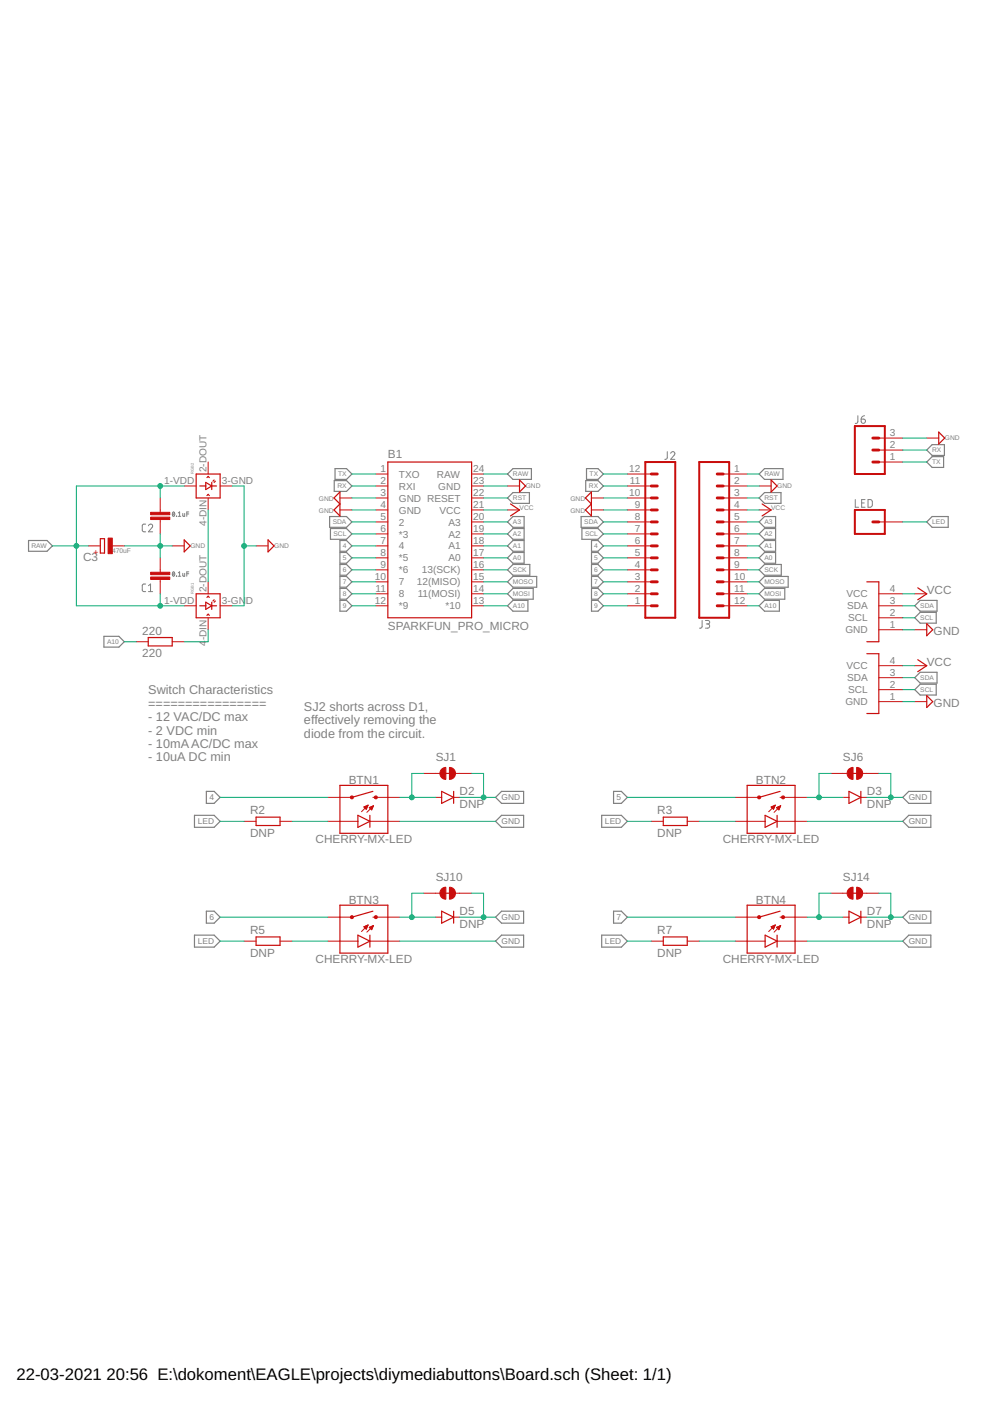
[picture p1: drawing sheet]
<svg xmlns="http://www.w3.org/2000/svg" width="210mm" height="297mm" viewBox="0 0 210 297" stroke-linecap="round" stroke-linejoin="round" font-family="sans-serif">
<g fill="none" stroke="#808080" stroke-width=".21">
<path d="M141.5 95.8v1.4l-.6 .2M142.2 96.1a.44 .44 0 0 1 .6-.3 .44 .44 0 0 1 .2 .7l-.8 .9h.9M181.9 88.1l-.1 1.4-.1 .2-.4 .1M182.6 88.9h.5a.45 .45 0 0 1 .4 .5 .45 .45 0 0 1-.5 .4 .45 .45 0 0 1-.4-.5zM183.3 88.1l-.6 .3-.1 .5M30.9 111.1h-.5l-.2 .4v1l.2 .2 .5 .1M31.5 111.5a.44 .44 0 0 1 .6-.4 .44 .44 0 0 1 .1 .7l-.7 1h.9M36.7 108.6a.44 .44 0 0 1 .4 .4 .44 .44 0 0 1-.4 .5l-.2-.5zM37 108.8l-.4 .5M37.4 109.4v.1M37.4 109.4h.1M37.5 109.4v.1"/>
<path d="M37.8 108.8l.3-.3v1M37.8 109.5h.5M38.8 108.9v.4l.1 .2h.3v-.6M39.6 109h.4M40 108.5h-.4v1M181.3 105.9v1.6h.8M182.7 106.6h.5M183.4 105.9h-.7v1.6h.7M184 105.9h.7l.2 .3 .1 .9-.3 .4h-.7zM30.9 123.8h-.5l-.2 .4v1l.2 .2h.5M31.5 125.4h.9M31.5 124.2l.4-.4v1.6"/>
<path d="M36.7 121.3a.44 .44 0 0 1 .4 .4 .44 .44 0 0 1-.4 .4l-.2-.4zM37 121.5l-.4 .5M37.4 122.1h.1M37.8 122.2h.5M37.8 121.5l.3-.3v1M38.8 121.6v.4l.1 .2h.3v-.6M39.6 121.6h.4M40 121.2h-.4v1M148.9 131.6l-.1 1.4-.1 .2h-.4M149.6 131.6h.5a.37 .37 0 0 1 .4 .3 .37 .37 0 0 1-.4 .4h-.3M150 132.3a.44 .44 0 0 1 .5 .4 .44 .44 0 0 1-.5 .5h-.4"/>
</g>
<g fill="none" stroke="#808080" stroke-width=".25">
<path d="M71 99.4h2.5l1.1 1.1-1.1 1.1h-2.5zM124.4 99.4h2.4l1.1 1.1-1.1 1.1h-2.4zM162.1 99.4h3.9v2.2h-3.9l-1.1-1.1zM196.5 98l1.1-1.2h2.5v2.3h-2.5zM196.5 95.4l1.1-1.1h2.6v2.3h-2.6zM6.1 114.6h3.9l1.1 1.1-1.1 1.2h-3.9zM69.9 109.5h3.6l1.1 1.2-1.1 1.1h-3.6zM70.1 112.1h3.4l1.1 1.1-1.1 1.1h-3.4zM70.9 101.9h2.6l1.1 1.1-1.1 1.2h-2.6zM72.1 119.7h1.4l1.1 1.1-1.1 1.2h-1.4zM72.1 117.1h1.4l1.1 1.2-1.1 1.1h-1.4zM72.1 114.6h1.4l1.1 1.1-1.1 1.2h-1.4z"/>
<path d="M107.6 118.3l1.2-1.2h2.3v2.3h-2.3zM107.6 110.7l1.2-1.2h2.3v2.3h-2.3zM107.6 113.2l1.2-1.1h2.3v2.2h-2.3zM107.6 115.7l1.2-1.1h2.3v2.3h-2.3zM107.6 105.6l1.2-1.2h3.4v2.3h-3.4zM107.6 100.5l1.2-1.1h3.9v2.2h-3.9zM123.2 109.5h3.6l1.1 1.2-1.1 1.1h-3.6zM123.4 112.1h3.4l1.1 1.1-1.1 1.1h-3.4zM124.2 101.9h2.6l1.1 1.1-1.1 1.2h-2.6zM125.4 119.7h1.4l1.1 1.1-1.1 1.2h-1.4zM125.4 117.1h1.4l1.1 1.2-1.1 1.1h-1.4zM125.4 114.6h1.4l1.1 1.1-1.1 1.2h-1.4z"/>
<path d="M162.1 112.1h2.3v2.2h-2.3l-1.1-1.1zM162.1 117.1h2.3v2.3h-2.3l-1.1-1.1zM162.1 119.7h3.6v2.3h-3.6l-1.1-1.2zM162.1 109.5h2.3v2.3h-2.3l-1.1-1.1zM162.1 114.6h2.3v2.3h-2.3l-1.1-1.2zM162.1 104.4h3.5v2.3h-3.5l-1.1-1.1zM197.6 109.5h3.4v2.3h-3.4l-1.1-1.1zM22 134.9h3.2l1.2 1.2-1.2 1.1h-3.2zM72.1 127.3h1.4l1.1 1.1-1.1 1.2h-1.4zM72.1 124.8h1.4l1.1 1.1-1.1 1.1h-1.4zM72.1 122.2h1.4l1.1 1.2-1.1 1.1h-1.4zM107.6 128.4l1.2-1.1h3.1v2.3h-3.1z"/>
<path d="M107.6 125.9l1.2-1.1h4.3v2.2h-4.3zM107.6 123.4l1.2-1.2h5v2.3h-5zM107.6 120.8l1.2-1.1h3.5v2.3h-3.5zM125.4 127.3h1.4l1.1 1.1-1.1 1.2h-1.4zM125.4 124.8h1.4l1.1 1.1-1.1 1.1h-1.4zM125.4 122.2h1.4l1.1 1.2-1.1 1.1h-1.4zM162.1 127.3h3.1v2.3h-3.1l-1.1-1.2zM162.1 124.8h4.3v2.2h-4.3l-1.1-1.1zM162.1 122.2h5v2.3h-5l-1.1-1.1zM194 131l1.1-1.2h3.4v2.3h-3.4zM195.1 127.3h3.6v2.3h-3.6l-1.1-1.2zM194 143.7l1.1-1.2h3.6v2.3h-3.6z"/>
<path d="M194 146.2l1.1-1.1h3.4v2.3h-3.4zM41.2 172.9h4.2l1.3 1.2-1.3 1.3h-4.2zM43.8 167.8h1.6l1.3 1.3-1.3 1.2h-1.6zM105.1 169.1l1.2-1.3h4.7v2.5h-4.7zM105.1 174.1l1.2-1.2h4.7v2.5h-4.7zM127.6 172.9h4.1l1.3 1.2-1.3 1.3h-4.1zM130.1 167.8h1.6l1.3 1.3-1.3 1.2h-1.6zM191.4 174.1l1.3-1.2h4.7v2.5h-4.7zM192.7 167.8h4.7v2.5h-4.7l-1.3-1.2zM41.2 198.3h4.2l1.3 1.2-1.3 1.3h-4.2zM43.8 193.2h1.6l1.3 1.3-1.3 1.2h-1.6zM105.1 194.5l1.2-1.3h4.7v2.5h-4.7z"/>
<path d="M105.1 199.5l1.2-1.2h4.7v2.5h-4.7zM127.6 198.3h4.1l1.3 1.2-1.3 1.3h-4.1zM130.1 193.2h1.6l1.3 1.3-1.3 1.2h-1.6zM191.4 199.5l1.3-1.2h4.7v2.5h-4.7zM192.7 193.2h4.7v2.5h-4.7l-1.3-1.2z"/>
</g>
<g fill="none" stroke="#c90d0c" stroke-width=".25">
<path d="M82.2 98h17.8v33h-17.8zM199 91.6l1.3 1.3-1.3 1.2zM21.3 114.2h.9v3.1h-.9zM39.1 114.5l1.2 1.2-1.2 1.3zM41.6 100.5h5.1v5.1h-5.1zM42.4 103h1.2M43.6 102.3l1.3 .7-1.3 .8zM43.9 105.1l.2-.3 .3 .3M43.9 101.3l.2-.3 .3 .3M44.9 102.3v1.5M44.9 103h1M45.4 101.8l-.3 .2"/>
<path d="M45.7 102l-.3 .3M56.8 114.5l1.3 1.2-1.3 1.3zM72.1 104.3v5.1l-1.3-1.3 1.3-1.3-1.3-1.2zM108.2 106.8l2 1.3-2 1.3M110.2 101.8l1.2 1.2-1.2 1.3zM125.4 104.3v5.1l-1.3-1.3 1.3-1.3-1.3-1.2zM161.6 106.8l1.9 1.3-1.9 1.3M163.5 101.8l1.3 1.2-1.3 1.3zM31.4 135.2h5.1v1.7h-5.1zM41.6 125.9h5.1v5.1h-5.1zM42.4 128.4h1.2M43.6 127.7l1.3 .7-1.3 .8z"/>
<path d="M43.9 130.5l.2-.3 .3 .3M43.9 126.7l.2-.3 .3 .3M44.9 128.4h1M44.9 127.7v1.5M45.4 127.2l-.3 .2M45.7 127.4l-.3 .3M183.8 123.4h2.5v12.7h-2.5M183.8 138.6h2.5v12.7h-2.5M194.6 124.6l1.9 1.3-1.9 1.3M194.6 139.9l1.9 1.2-1.9 1.3M196.5 132.2l1.3 1.3-1.3 1.3zM196.5 147.5l1.3 1.3-1.3 1.2z"/>
<path d="M54.3 173.2h5.1v1.8h-5.1zM72.1 166.5h10.1v10.2h-10.1zM75.9 172.9l2.5 1.2-2.5 1.3zM78.4 172.9v2.5M79.1 167.8l-4.5 1.3M93.6 167.8l2.6 1.3-2.6 1.2zM94.1 164h1.8M96.2 167.8v2.5M140.6 173.2h5.1v1.8h-5.1zM158.4 166.5h10.2v10.2h-10.2zM162.2 172.9l2.6 1.2-2.6 1.3zM164.8 172.9v2.5"/>
<path d="M165.4 167.8l-4.4 1.3M180 167.8l2.5 1.3-2.5 1.2zM180.5 164h1.8M182.5 167.8v2.5M54.3 198.6h5.1v1.8h-5.1zM72.1 191.9h10.1v10.2h-10.1zM75.9 198.3l2.5 1.2-2.5 1.3zM78.4 198.3v2.5M79.1 193.2l-4.5 1.3M93.6 193.2l2.6 1.3-2.6 1.2zM94.1 189.4h1.8M96.2 193.2v2.5"/>
<path d="M140.6 198.6h5.1v1.8h-5.1zM158.4 191.9h10.2v10.2h-10.2zM162.2 198.3l2.6 1.2-2.6 1.3zM164.8 198.3v2.5M165.4 193.2l-4.4 1.3M180 193.2l2.5 1.3-2.5 1.2zM180.5 189.4h1.8M182.5 193.2v2.5"/>
</g>
<g fill="none" stroke="#c90d0c" stroke-width=".21">
<path d="M44.1 98v2.5M186.3 98h5.1M186.3 95.4h5.1M186.3 92.9h5.1M196.5 92.9h2.5M18.7 115.7h2.6M23.8 115.7h2.6M34 105.6v3M34 110.2v3M34 118.3v3M36.5 115.7h2.6M39.1 103h2.5"/>
<path d="M44.1 105.6v2.5M46.7 103h2.5M54.3 115.7h2.5M72.1 108.1h2.5M72.1 105.6h2.5M79.7 110.7h2.5M79.7 113.2h2.5M79.7 115.7h2.5M79.7 118.3h2.5M79.7 108.1h2.5M79.7 103h2.5M79.7 100.5h2.5"/>
<path d="M79.7 105.6h2.5M100 110.7h2.5M100 113.2h2.5M100 115.7h2.5M100 118.3h2.5M100 108.1h2.5M100 103h2.5M100 100.5h2.5M100 105.6h2.5M107.6 108.1h2.6M107.6 103h2.6M125.4 108.1h2.5"/>
<path d="M125.4 105.6h2.5M133 110.7h5.1M133 113.2h5.1M133 115.7h5.1M133 118.3h5.1M133 108.1h5.1M133 103h5.1M133 100.5h5.1M133 105.6h5.1M153.3 110.7h5.1M153.3 113.2h5.1M153.3 115.7h5.1"/>
<path d="M153.3 118.3h5.1M153.3 108.1h5.1M153.3 103h5.1M153.3 100.5h5.1M153.3 105.6h5.1M161 108.1h2.5M161 103h2.5M186.3 110.7h5.1M28.9 136.1h2.5M34 122.9v3M36.5 136.1h2.6M39.1 128.4h2.5"/>
<path d="M44.1 123.4v2.5M44.1 131v2.5M46.7 128.4h2.5M79.7 120.8h2.5M79.7 123.4h2.5M79.7 125.9h2.5M79.7 128.4h2.5M100 120.8h2.5M100 123.4h2.5M100 125.9h2.5M100 128.4h2.5M133 120.8h5.1"/>
<path d="M133 123.4h5.1M133 125.9h5.1M133 128.4h5.1M153.3 120.8h5.1M153.3 123.4h5.1M153.3 125.9h5.1M153.3 128.4h5.1M186.3 125.9h5.1M186.3 128.4h5.1M186.3 131h5.1M186.3 133.5h5.1M194 125.9h2.5"/>
<path d="M194 133.5h2.5M186.3 141.1h5.1M186.3 143.7h5.1M186.3 146.2h5.1M186.3 148.8h5.1M194 141.1h2.5M194 148.8h2.5M51.8 174.1h2.5M59.4 174.1h2.5M69.5 169.1h5.1M69.5 174.1h6.4M77.2 171.1l.8-.4-.3 .9z"/>
<path d="M77.2 171.1h.7M77.3 171.3h.5M77.3 171h.6M77.4 171.4h.3M77.6 171.5h.1M77.6 170.9h.4M77.9 170.8h.1M78 170.7l-1.4 1.4M78.3 171.2l.9-.4-.4 .9zM78.3 171.3h.7M78.4 174.1h6.4M78.4 171.4h.6"/>
<path d="M78.5 171.1h.6M78.6 171.5h.3M78.7 171.6h.1M78.8 171h.3M79 170.9h.1M79.1 169.1h5.7M79.2 170.8l-1.4 1.4M89.8 164h3.5M92.4 169.1h1.2M96.2 169.1h1.3M96.6 164h3.4M138.1 174.1h2.5"/>
<path d="M145.7 174.1h2.6M155.9 169.1h5.1M155.9 174.1h6.3M163.5 171.1l.9-.4-.4 .9zM163.5 171.1h.7M163.7 171.3h.4M163.7 171h.5M163.8 171.4h.3M163.9 171.5h.1M163.9 170.9h.4M164.2 170.8h.1M164.4 170.7l-1.4 1.4"/>
<path d="M164.6 171.2l.9-.4-.4 .9zM164.7 171.3h.6M164.8 174.1h6.3M164.8 171.4h.5M164.8 171.1h.6M164.9 171.5h.3M165 171.6h.2M165.1 171h.3M165.4 170.9h.1M165.4 169.1h5.7M165.5 170.8l-1.4 1.4M176.2 164h3.4"/>
<path d="M178.7 169.1h1.3M182.5 169.1h1.3M182.9 164h3.4M51.8 199.5h2.5M59.4 199.5h2.5M69.5 194.5h5.1M69.5 199.5h6.4M77.2 196.5h.7M77.2 196.6h.6M77.4 196.7h.4M77.5 196.3h.4M77.5 196.8h.2"/>
<path d="M77.6 197h.1M77.7 196.2h.3M78 196.1l-1.4 1.4M78 196.1l-.8 .4M78 196.1l-.3 .9-.5-.5M78.3 196.6l.9-.4-.4 .9zM78.4 196.6h.6M78.4 196.7h.6M78.4 199.5h6.4M78.5 196.8h.4M78.6 197h.3M78.6 196.5h.5"/>
<path d="M78.7 197.1h.1M78.9 196.3h.2M79.1 194.5h5.7M79.2 196.2l-1.4 1.4M89.8 189.4h3.5M92.4 194.5h1.2M96.2 194.5h1.3M96.6 189.4h3.4M138.1 199.5h2.5M145.7 199.5h2.6M155.9 194.5h5.1M155.9 199.5h6.3"/>
<path d="M163.5 196.5l.9-.4-.4 .9zM163.5 196.5h.7M163.6 196.6h.6M163.7 196.7h.4M163.8 196.3h.5M163.8 196.8h.3M164 197h.1M164.1 196.2h.2M164.4 196.1l-1.4 1.4M164.6 196.6l.9-.4-.4 .9zM164.7 196.6h.7M164.7 196.7h.6"/>
<path d="M164.8 199.5h6.3M164.8 196.8h.5M165 197h.2M165 196.5h.4M165.1 197.1h.1M165.2 196.3h.3M165.4 194.5h5.7M165.5 196.2l-1.4 1.4M176.2 189.4h3.4M178.7 194.5h1.3M182.5 194.5h1.3M182.9 189.4h3.4"/>
</g>
<path d="M136.8 98h6.4v33h-6.4zM148.3 98h6.3v33h-6.3zM181.3 90.3h6.3v10.2h-6.3zM181.3 108.1h6.3v5.1h-6.3z" fill="none" stroke="#c90d0c" stroke-width=".42"/>
<g fill="none" stroke="#c90d0c" stroke-width=".61">
<path d="M185.1 92.9h1.2M185.1 95.4h1.2M185.1 98h1.2M138.1 118.3h1.3M138.1 115.7h1.3M138.1 113.2h1.3M138.1 110.7h1.3M138.1 108.1h1.3M138.1 105.6h1.3M138.1 103h1.3M138.1 100.5h1.3M152.1 118.3h1.2"/>
<path d="M152.1 115.7h1.2M152.1 113.2h1.2M152.1 110.7h1.2M152.1 108.1h1.2M152.1 105.6h1.2M152.1 103h1.2M152.1 100.5h1.2M185.1 110.7h1.2M138.1 123.4h1.3M138.1 125.9h1.3M138.1 128.4h1.3M138.1 120.8h1.3"/>
<path d="M152.1 123.4h1.2M152.1 125.9h1.2M152.1 128.4h1.2M152.1 120.8h1.2"/>
</g>
<g fill="#c90d0c" stroke="#c90d0c" stroke-width=".21">
<path d="M31.9 121.3h4.1v.5h-4.1z"/>
<path d="M31.9 122.3h4.1v.6h-4.1z"/>
<path d="M31.9 108.6h4.1v.5h-4.1z"/>
<path d="M31.9 109.6h4.1v.6h-4.1z"/>
<path d="M22.9 114.1h.9v3.3h-.9z"/>
</g>
<g fill="#c90d0c" stroke="#c90d0c" stroke-width=".21">
<path d="M181.6 162.7a1.26 1.26 0 0 1 1.3 1.3h-1.3z" fill-rule="evenodd"/>
<path d="M181.6 164h1.3a1.23 1.23 0 0 1-1.3 1.2z" fill-rule="evenodd"/>
<path d="M179.9 163.1l1-.4v2.5a1.27 1.27 0 0 1-1.2-.7 1.27 1.27 0 0 1 .2-1.4z" fill-rule="evenodd"/>
<path d="M95.3 188.1a1.23 1.23 0 0 1 1.3 1.3h-1.3z" fill-rule="evenodd"/>
<path d="M95.3 189.4h1.3a1.23 1.23 0 0 1-1.3 1.2z" fill-rule="evenodd"/>
<path d="M93.6 188.5l.5-.3 .4-.1v2.5a1.27 1.27 0 0 1-1.1-.7 1.27 1.27 0 0 1 .2-1.4z" fill-rule="evenodd"/>
<path d="M181.6 188.1a1.23 1.23 0 0 1 1.3 1.3h-1.3z" fill-rule="evenodd"/>
<path d="M181.6 189.4h1.3a1.23 1.23 0 0 1-1.3 1.2z" fill-rule="evenodd"/>
<path d="M179.9 188.5l.5-.3 .5-.1v2.5a1.27 1.27 0 0 1-1.2-.7 1.27 1.27 0 0 1 .2-1.4z" fill-rule="evenodd"/>
<path d="M95.3 162.7a1.26 1.26 0 0 1 1.3 1.3h-1.3z" fill-rule="evenodd"/>
<path d="M95.3 164h1.3a1.23 1.23 0 0 1-1.3 1.2z" fill-rule="evenodd"/>
<path d="M93.6 163.1l.9-.4v2.5a1.27 1.27 0 0 1-1.1-.7 1.27 1.27 0 0 1 .2-1.4z" fill-rule="evenodd"/>
<circle cx="74.6" cy="169.1" r=".33"/>
<circle cx="79.7" cy="169.1" r=".33"/>
<circle cx="160.9" cy="169.1" r=".33"/>
<circle cx="166" cy="169.1" r=".33"/>
<circle cx="74.6" cy="194.5" r=".33"/>
<circle cx="79.7" cy="194.5" r=".33"/>
<circle cx="160.9" cy="194.5" r=".33"/>
<circle cx="166" cy="194.5" r=".33"/>
</g>
<g fill="none" stroke="#0dab76" stroke-width=".21">
<path d="M191.4 92.9h5.1M191.4 98h5.1M191.4 95.4h5.1M11.1 115.7h7.6M26.4 115.7h10.1M34 103v2.6M34 113.2v5.1M39.1 103h-22.9v25.4h22.9M44.1 108.1v15.3M49.2 103h2.6v25.4h-2.6M51.8 115.7h2.5M74.6 108.1h5.1"/>
<path d="M74.6 103h5.1M74.6 105.6h5.1M74.6 115.7h5.1M74.6 118.3h5.1M74.6 113.2h5.1M74.6 110.7h5.1M74.6 100.5h5.1M102.5 108.1h5.1M102.5 103h5.1M102.5 105.6h5.1M102.5 115.7h5.1M102.5 118.3h5.1"/>
<path d="M102.5 113.2h5.1M102.5 110.7h5.1M102.5 100.5h5.1M127.9 108.1h5.1M127.9 103h5.1M127.9 105.6h5.1M127.9 115.7h5.1M127.9 118.3h5.1M127.9 113.2h5.1M127.9 110.7h5.1M127.9 100.5h5.1M158.4 108.1h2.6"/>
<path d="M158.4 103h2.6M158.4 105.6h2.6M158.4 115.7h2.6M158.4 118.3h2.6M158.4 113.2h2.6M158.4 110.7h2.6M158.4 100.5h2.6M191.4 110.7h5.1M26.4 136.1h2.5M34 125.9v2.5M44.1 133.5v2.6h-5M74.6 125.9h5.1"/>
<path d="M74.6 128.4h5.1M74.6 123.4h5.1M74.6 120.8h5.1M102.5 125.9h5.1M102.5 128.4h5.1M102.5 123.4h5.1M102.5 120.8h5.1M127.9 125.9h5.1M127.9 128.4h5.1M127.9 123.4h5.1M127.9 120.8h5.1M158.4 125.9h2.6"/>
<path d="M158.4 128.4h2.6M158.4 123.4h2.6M158.4 120.8h2.6M191.4 125.9h2.6M191.4 133.5h2.6M191.4 128.4h2.6M191.4 131h2.6M191.4 141.1h2.6M191.4 148.8h2.6M191.4 143.7h2.6M191.4 146.2h2.6M46.7 169.1h22.8"/>
<path d="M46.7 174.1h5.1M61.9 174.1h7.6M84.8 169.1h7.6M84.8 174.1h20.3M89.8 164h-2.5v5.1M97.5 169.1h7.6M100 164h2.5v5.1M133 169.1h22.9M133 174.1h5.1M148.3 174.1h7.6M171.1 169.1h7.6M171.1 174.1h20.3"/>
<path d="M176.2 164h-2.5v5.1M183.8 169.1h7.6M186.3 164h2.6v5.1M46.7 194.5h22.8M46.7 199.5h5.1M61.9 199.5h7.6M84.8 194.5h7.6M84.8 199.5h20.3M89.8 189.4h-2.5v5.1M97.5 194.5h7.6M100 189.4h2.5v5.1M133 194.5h22.9"/>
<path d="M133 199.5h5.1M148.3 199.5h7.6M171.1 194.5h7.6M171.1 199.5h20.3M176.2 189.4h-2.5v5.1M183.8 194.5h7.6M186.3 189.4h2.6v5.1"/>
</g>
<g fill="#0dab76" stroke="#0dab76" stroke-width=".21">
<circle cx="51.8" cy="115.7" r=".51"/>
<circle cx="34" cy="115.7" r=".51"/>
<circle cx="102.5" cy="169.1" r=".51"/>
<circle cx="102.5" cy="194.5" r=".51"/>
<circle cx="188.9" cy="169.1" r=".51"/>
<circle cx="188.9" cy="194.5" r=".51"/>
<circle cx="16.2" cy="115.7" r=".51"/>
<circle cx="34" cy="103" r=".51"/>
<circle cx="34" cy="128.4" r=".51"/>
<circle cx="87.3" cy="169.1" r=".51"/>
<circle cx="173.7" cy="169.1" r=".51"/>
<circle cx="87.3" cy="194.5" r=".51"/>
<circle cx="173.7" cy="194.5" r=".51"/>
</g>
<g font-size="3.5">
<text x="3.5" y="292.5">22-03-2021</text>
<text x="22.6" y="292.5">20:56 E:\dokoment\EAGLE\projects\diymediabuttons\Board.sch (Sheet: 1/1)</text>
</g>
<g font-size="2.7" fill="#808080">
<text x="31.4" y="147.2">Switch Characteristics</text>
<text x="31.4" y="150">================</text>
<text x="31.4" y="152.9">- 12 VAC/DC max</text>
<text x="31.4" y="155.7">- 2 VDC min</text>
<text x="64.4" y="150.7">SJ2 shorts across D1,</text>
<text x="64.4" y="153.5">effectively removing the</text>
<text x="31.4" y="158.6">- 10mAAC/DC max</text>
<text x="31.4" y="161.4">- 10uA DC min</text>
<text x="64.4" y="156.4">diode from the circuit.</text>
</g>
<g font-size="2.5" fill="#808080">
<text x="82.2" y="97.2">B1</text>
<text x="17.6" y="118.9">C3</text>
<text x="196.5" y="125.9">VCC</text>
<text x="30.2" y="134.6">220</text>
<text x="82.2" y="133.5">SPARKFUN_PRO_MICRO</text>
<text x="197.9" y="134.7">GND</text>
<text x="30.2" y="139.4">220</text>
<text x="196.5" y="141.1">VCC</text>
<text x="197.9" y="149.9">GND</text>
<text x="92.4" y="161.4">SJ1</text>
<text x="178.7" y="161.4">SJ6</text>
<text x="73.9" y="166.3">BTN1</text>
<text x="160.3" y="166.3">BTN2</text>
<text x="53" y="172.6">R2</text>
<text x="97.5" y="171.4">DNP</text>
<text x="97.5" y="168.6">D2</text>
<text x="139.4" y="172.6">R3</text>
<text x="183.8" y="171.4">DNP</text>
<text x="183.8" y="168.6">D3</text>
<text x="53" y="177.4">DNP</text>
<text x="66.9" y="178.7">CHERRY-MX-LED</text>
<text x="139.4" y="177.4">DNP</text>
<text x="153.2" y="178.7">CHERRY-MX-LED</text>
<text x="73.9" y="191.7">BTN3</text>
<text x="92.4" y="186.8">SJ10</text>
<text x="160.3" y="191.7">BTN4</text>
<text x="178.7" y="186.8">SJ14</text>
<text x="97.5" y="196.8">DNP</text>
<text x="97.5" y="194">D5</text>
<text x="183.8" y="196.8">DNP</text>
<text x="183.8" y="194">D7</text>
<text x="53" y="202.8">DNP</text>
<text x="53" y="198">R5</text>
<text x="139.4" y="202.8">DNP</text>
<text x="139.4" y="198">R7</text>
<text x="66.9" y="204.1">CHERRY-MX-LED</text>
<text x="153.2" y="204.1">CHERRY-MX-LED</text>
</g>
<g font-size="2.1" fill="#808080">
<text x="188.7" y="95.1">2</text>
<text x="188.7" y="92.5">3</text>
<text x="43.8" y="100.2" transform="rotate(-90 43.8 100.2)">2-DOUT</text>
<text x="80.7" y="100.2">1</text>
<text x="84.6" y="101.3">TXO</text>
<text x="92.6" y="101.3">RAW</text>
<text x="100.4" y="100.2">24</text>
<text x="133.4" y="100.2">12</text>
<text x="155.7" y="100.2">1</text>
<text x="188.7" y="97.6">1</text>
<text x="34.8" y="102.7">1-VDD</text>
<text x="47" y="102.7">3-GND</text>
<text x="80.7" y="107.8">4</text>
<text x="80.7" y="105.2">3</text>
<text x="80.7" y="102.7">2</text>
<text x="84.6" y="106.3">GND RESET</text>
<text x="84.6" y="103.8">RXI</text>
<text x="92.9" y="103.8">GND</text>
<text x="100.4" y="102.7">23</text>
<text x="100.4" y="105.2">22</text>
<text x="100.4" y="107.8">21</text>
<text x="133.4" y="105.2">10</text>
<text x="133.5" y="102.7">11</text>
<text x="134.6" y="107.8">9</text>
<text x="155.7" y="102.7">2</text>
<text x="155.7" y="105.2">3</text>
<text x="155.7" y="107.8">4</text>
<text x="43.8" y="111.5" transform="rotate(-90 43.8 111.5)">4-DIN</text>
<text x="80.7" y="110.3">5</text>
<text x="80.7" y="112.8">6</text>
<text x="84.6" y="111.4">2</text>
<text x="84.6" y="114">*3</text>
<text x="84.6" y="108.9">GND</text>
<text x="93.2" y="108.9">VCC</text>
<text x="95.1" y="114">A2</text>
<text x="95.1" y="111.4">A3</text>
<text x="100.4" y="112.8">19</text>
<text x="100.4" y="110.3">20</text>
<text x="134.6" y="112.8">7</text>
<text x="134.6" y="110.3">8</text>
<text x="155.7" y="110.3">5</text>
<text x="155.7" y="112.8">6</text>
<text x="80.7" y="115.4">7</text>
<text x="80.7" y="117.9">8</text>
<text x="84.6" y="116.5">4</text>
<text x="84.6" y="119">*5</text>
<text x="95.1" y="119">A0</text>
<text x="95.1" y="116.5">A1</text>
<text x="100.4" y="117.9">17</text>
<text x="100.4" y="115.4">18</text>
<text x="134.6" y="117.9">5</text>
<text x="134.6" y="115.4">6</text>
<text x="155.7" y="115.4">7</text>
<text x="155.7" y="117.9">8</text>
<text x="43.8" y="125.5" transform="rotate(-90 43.8 125.5)">2-DOUT</text>
<text x="79.5" y="123">10</text>
<text x="79.6" y="125.5">11</text>
<text x="80.7" y="120.5">9</text>
<text x="84.6" y="121.6">*6</text>
<text x="84.6" y="124.1">7</text>
<text x="88.4" y="124.1">12(MISO)</text>
<text x="89.5" y="121.6">13(SCK)</text>
<text x="100.4" y="125.5">14</text>
<text x="100.4" y="123">15</text>
<text x="100.4" y="120.5">16</text>
<text x="134.6" y="125.5">2</text>
<text x="134.6" y="123">3</text>
<text x="134.6" y="120.5">4</text>
<text x="155.7" y="120.5">9</text>
<text x="155.7" y="123">10</text>
<text x="155.7" y="125.5">11</text>
<text x="188.7" y="125.5">4</text>
<text x="34.8" y="128.1">1-VDD</text>
<text x="47" y="128.1">3-GN</text>
<text x="52.1" y="128.1">D</text>
<text x="79.5" y="128.1">12</text>
<text x="84.6" y="126.7">8</text>
<text x="84.6" y="129.2">*9</text>
<text x="88.6" y="126.7">11(MOSI)</text>
<text x="94.5" y="129.2">*10</text>
<text x="100.4" y="128.1">13</text>
<text x="134.6" y="128.1">1</text>
<text x="155.7" y="128.1">12</text>
<text x="179.5" y="126.7">VCC</text>
<text x="179.6" y="129.2">SDA</text>
<text x="179.9" y="131.7">SCL</text>
<text x="188.7" y="128.1">3</text>
<text x="188.7" y="130.6">2</text>
<text x="43.8" y="136.9" transform="rotate(-90 43.8 136.9)">4</text>
<text x="43.8" y="135.7" transform="rotate(-90 43.8 135.7)">-DIN</text>
<text x="179.2" y="134.3">GND</text>
<text x="188.7" y="133.2">1</text>
<text x="179.5" y="141.9">VCC</text>
<text x="188.7" y="140.8">4</text>
<text x="188.7" y="143.3">3</text>
<text x="179.2" y="149.5">GND</text>
<text x="179.6" y="144.4">SDA</text>
<text x="179.9" y="147">SCL</text>
<text x="188.7" y="145.9">2</text>
<text x="188.7" y="148.4">1</text>
</g>
<text font-size="1.8" fill="#c90d0c" x="19.8" y="117.6">+</text>
<g font-size="1.8" fill="#808080">
<text x="44.4" y="169.7">4</text>
<text x="106.3" y="169.7">GND</text>
<text x="130.7" y="169.7">5</text>
<text x="192.7" y="169.7">GND</text>
<text x="41.9" y="174.8">LED</text>
<text x="106.3" y="174.8">GND</text>
<text x="128.3" y="174.8">LED</text>
<text x="192.7" y="174.8">GND</text>
<text x="44.4" y="195.1">6</text>
<text x="106.3" y="195.1">GND</text>
<text x="130.7" y="195.1">7</text>
<text x="192.7" y="195.1">GND</text>
<text x="41.9" y="200.2">LED</text>
<text x="106.3" y="200.2">GND</text>
<text x="128.3" y="200.2">LED</text>
<text x="192.7" y="200.2">GND</text>
</g>
<g font-size="1.4" fill="#808080">
<text x="197.6" y="95.9">RX</text>
<text x="200.3" y="93.3">GND</text>
<text x="71.7" y="101">TX</text>
<text x="108.8" y="101">RAW</text>
<text x="125" y="101">TX</text>
<text x="162.1" y="101">RAW</text>
<text x="197.6" y="98.5">TX</text>
<text x="67.6" y="106.2">GND</text>
<text x="71.5" y="103.6">RX</text>
<text x="108.8" y="106.1">RST</text>
<text x="111.5" y="103.4">GND</text>
<text x="120.9" y="106.2">GND</text>
<text x="124.9" y="103.6">RX</text>
<text x="162.1" y="106.1">RST</text>
<text x="164.8" y="103.4">GND</text>
<text x="67.6" y="108.8">GND</text>
<text x="70.5" y="111.2">SDA</text>
<text x="70.7" y="113.7">SCL</text>
<text x="108.8" y="113.7">A2</text>
<text x="108.8" y="111.2">A3</text>
<text x="110.2" y="108.1">VCC</text>
<text x="120.9" y="108.8">GND</text>
<text x="123.9" y="111.2">SDA</text>
<text x="124" y="113.7">SCL</text>
<text x="162.1" y="113.7">A2</text>
<text x="162.1" y="111.2">A3</text>
<text x="163.5" y="108.1">VCC</text>
<text x="197.6" y="111.2">LED</text>
<text x="6.7" y="116.2">RAW</text>
<text x="23.8" y="117.2">470uF</text>
<text x="40.4" y="116.1">GND</text>
<text x="58.1" y="116.1">GND</text>
<text x="72.7" y="116.2">4</text>
<text x="72.7" y="118.8">5</text>
<text x="108.8" y="118.8">A0</text>
<text x="108.8" y="116.2">A1</text>
<text x="126" y="116.2">4</text>
<text x="126" y="118.8">5</text>
<text x="162.1" y="118.8">A0</text>
<text x="162.1" y="116.2">A1</text>
<text x="72.7" y="121.3">6</text>
<text x="72.7" y="123.9">7</text>
<text x="108.8" y="123.9">MOSO</text>
<text x="108.8" y="121.3">SCK</text>
<text x="126" y="121.3">6</text>
<text x="126" y="123.9">7</text>
<text x="162.1" y="123.9">MOSO</text>
<text x="162.1" y="121.3">SCK</text>
<text x="72.7" y="126.4">8</text>
<text x="72.7" y="128.9">9</text>
<text x="108.8" y="128.9">A10</text>
<text x="108.8" y="126.4">MOSI</text>
<text x="126" y="126.4">8</text>
<text x="126" y="128.9">9</text>
<text x="162.1" y="128.9">A10</text>
<text x="162.1" y="126.4">MOSI</text>
<text x="195.1" y="128.9">SDA</text>
<text x="195.1" y="131.5">SCL</text>
<text x="22.7" y="136.6">A10</text>
<text x="195.1" y="144.2">SDA</text>
<text x="195.1" y="146.7">SCL</text>
</g>
<g font-size=".8" fill="#808080">
<text x="41.1" y="100.5" transform="rotate(-90 41.1 100.5)">RGB2</text>
<text x="41.1" y="125.9" transform="rotate(-90 41.1 125.9)">RGB1</text>
</g>
</svg>
